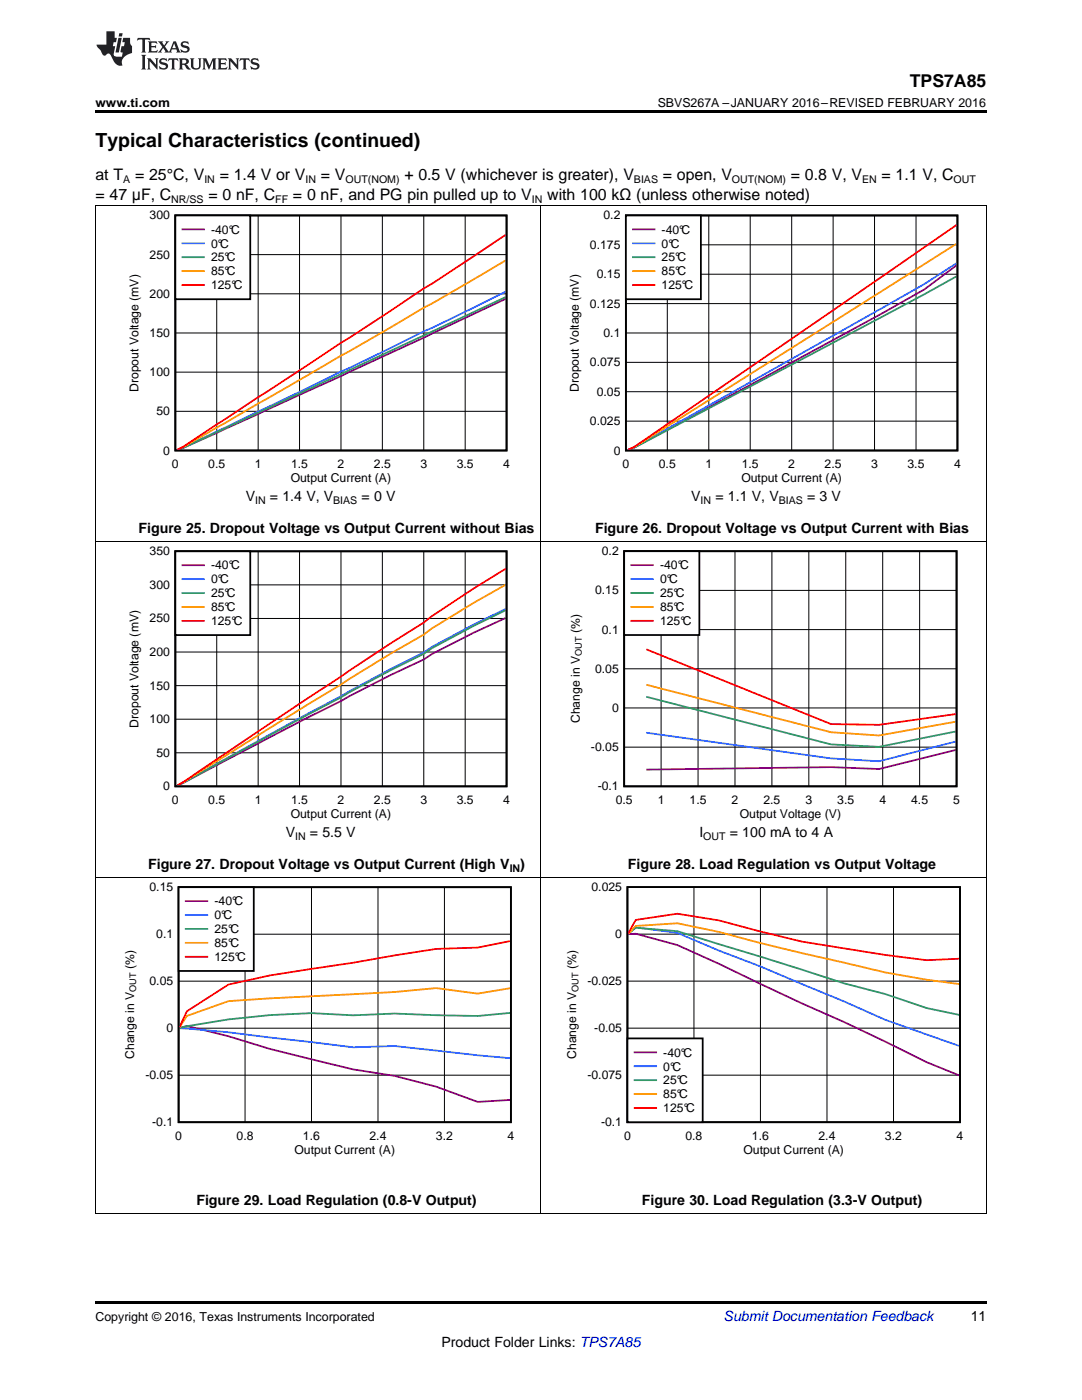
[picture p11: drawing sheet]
<svg xmlns="http://www.w3.org/2000/svg" width="216mm" height="279mm" viewBox="0 0 216 279" stroke-linecap="round" stroke-linejoin="round" font-family="sans-serif">
<path d="M19 259.7h177.8v.5h-177.8z" fill="#000"/>
<path d="M19.1 175.2v67M107.9 175.2v67M196.8 175.2v67M19 242.2h177.8" fill="none" stroke="#000" stroke-width=".2"/>
<path d="M24.4 176.1h78.2v54.8h-78.2z" fill-rule="evenodd" fill="#fff"/>
<path d="M35.6 177.1h66.3v46.9h-66.3z" fill="none" stroke="#000" stroke-width=".35"/>
<path d="M48.9 177.1v46.9M62.2 177.1v46.9M75.4 177.1v46.9M88.7 177.1v46.9M35.6 195.8h66.4M35.6 186.4h66.4M35.6 214.6h66.4M35.6 205.2h66.4" fill="none" stroke="#000" stroke-width=".2"/>
<path d="M35.8 205.2l1.5-.5 8.3 2.1 8.3 2.5 16.5 4.1 8.3 1.3 8.3 2.2 8.3 3 6.5-.4" fill="none" stroke="#800080" stroke-width=".35"/>
<path d="M35.8 205.2l9.8 .8 24.8 3 8.3-.2 16.6 1.8 6.5 .6" fill="none" stroke="#36f" stroke-width=".35"/>
<path d="M101.8 202.2l-6.5 .6-16.6-.5-8.3 .3-8.2-.4a133.3 133.3 0 0 0-26.4 3" fill="none" stroke="#396" stroke-width=".35"/>
<path d="M101.8 197.2l-6.5 1.1-8.3-1.1-8.3 .8-24.8 1.2-8.3 .6-8.3 2.9-1.5 2.4" fill="none" stroke="#f90" stroke-width=".35"/>
<path d="M101.8 187.8l-6.5 1.3-8.3 .3-16.6 2.7-16.5 2.6-8.3 1.8-8.3 5.3-1.5 3.2" fill="none" stroke="#f00" stroke-width=".35"/>
<path d="M35.6 177.1h15v16.7h-15z" fill-rule="evenodd" fill="#fff"/>
<path d="M35.6 177.1h15v16.7h-15z" fill="none" stroke="#000" stroke-width=".35"/>
<path d="M37.1 179.8h4.3" fill="none" stroke="#800080" stroke-width=".35"/>
<path d="M37.1 182.6h4.3" fill="none" stroke="#36f" stroke-width=".35"/>
<path d="M37.1 185.4h4.3" fill="none" stroke="#396" stroke-width=".35"/>
<path d="M37.1 188.2h4.3" fill="none" stroke="#f90" stroke-width=".35"/>
<path d="M37.1 190.9h4.3" fill="none" stroke="#f00" stroke-width=".35"/>
<path d="M112.6 176.1h79.6v54.8h-79.6z" fill-rule="evenodd" fill="#fff"/>
<path d="M125.2 177h66.4v47h-66.4z" fill="none" stroke="#000" stroke-width=".35"/>
<path d="M138.5 177v47M151.7 177v47M165 177v47M178.3 177v47M125.2 195.8h66.4M125.2 186.4h66.4M125.2 214.6h66.4M125.2 205.2h66.4" fill="none" stroke="#000" stroke-width=".2"/>
<path d="M125.4 186.4l1.5-.1 8.3 2.3 8.2 3.7 16.6 8 8.3 3.6 16.6 8.1 6.5 2.6" fill="none" stroke="#800080" stroke-width=".35"/>
<path d="M125.4 186.3l1.5-1.2 8.3 1.1 8.2 3.5 8.3 3.2 16.6 6.9 8.3 3.7 14.8 5.2" fill="none" stroke="#36f" stroke-width=".35"/>
<path d="M125.4 186.3l1.5-1.1 8.3 .6 16.5 5.1 16.6 5.3 8.3 2.2 8.3 2.8 6.5 1.3" fill="none" stroke="#396" stroke-width=".35"/>
<path d="M125.4 186.3l1.5-1.5 8.3-.5 8.2 1.7a762.6 762.6 0 0 0 33.2 8.1l8.3 1.4 6.5 .9" fill="none" stroke="#f90" stroke-width=".35"/>
<path d="M125.4 186.3l1.5-2.7 8.3-1.2 8.2 1.3 16.6 4.2 16.6 2.7 8.3 1 6.5-.3" fill="none" stroke="#f00" stroke-width=".35"/>
<path d="M125.2 207.2h15v16.8h-15z" fill-rule="evenodd" fill="#fff"/>
<path d="M125.2 207.2h15v16.8h-15z" fill="none" stroke="#000" stroke-width=".35"/>
<path d="M126.6 210h4.3" fill="none" stroke="#800080" stroke-width=".35"/>
<path d="M126.6 212.8h4.3" fill="none" stroke="#36f" stroke-width=".35"/>
<path d="M126.6 215.6h4.3" fill="none" stroke="#396" stroke-width=".35"/>
<path d="M126.6 218.3h4.3" fill="none" stroke="#f90" stroke-width=".35"/>
<path d="M126.6 221.1h4.3" fill="none" stroke="#f00" stroke-width=".35"/>
<path d="M19.1 108.1v67.1M107.9 108.1v67.1M196.8 108.1v67.1M19 175.1h177.8" fill="none" stroke="#000" stroke-width=".2"/>
<path d="M25.3 109.1h76.4v54.7h-76.4z" fill-rule="evenodd" fill="#fff"/>
<path d="M35 110h66.1v46.9h-66.1z" fill="none" stroke="#000" stroke-width=".35"/>
<g fill="none" stroke="#000" stroke-width=".2">
<path d="M35 116.7h66.1M43.2 110v46.9M51.5 110v46.9M59.8 110v46.9M68 110v46.9M76.3 110v46.9M84.6 110v46.9M92.8 110v46.9M35 136.8h66.1M35 130.1h66.1M35 123.4h66.1M35 150.2h66.1"/>
<path d="M35 143.5h66.1"/>
</g>
<path d="M100.9 123.3l-6.4 3-8.3 4.2-1.6 1.1-6.6 3.1-42.5 22.1" fill="none" stroke="#800080" stroke-width=".35"/>
<path d="M100.9 121.5l-6.4 3.2-8.3 4.4-1.6 1.1-6.6 3.3-16.6 8.9-26 14.4" fill="none" stroke="#36f" stroke-width=".35"/>
<path d="M100.9 121.8l-6.4 3.1-8.3 4.4-1.6 1.2-6.6 3.3-42.6 23" fill="none" stroke="#396" stroke-width=".35"/>
<path d="M100.9 116.7l-6.4 3.6-8.3 5.1-1.6 1.2-6.6 3.8-42.6 26.4" fill="none" stroke="#f90" stroke-width=".35"/>
<path d="M100.9 113.5l-6.4 4-8.3 5.4-1.6 1.3a1951.6 1951.6 0 0 0-48 31.8l-1.2 .8" fill="none" stroke="#f00" stroke-width=".35"/>
<path d="M35 110h14.9v16.7h-14.9z" fill-rule="evenodd" fill="#fff"/>
<path d="M35 110h14.9v16.7h-14.9z" fill="none" stroke="#000" stroke-width=".35"/>
<path d="M36.4 112.8h4.3" fill="none" stroke="#800080" stroke-width=".35"/>
<path d="M36.4 115.6h4.3" fill="none" stroke="#36f" stroke-width=".35"/>
<path d="M36.4 118.4h4.3" fill="none" stroke="#396" stroke-width=".35"/>
<path d="M36.4 121.1h4.3" fill="none" stroke="#f90" stroke-width=".35"/>
<path d="M36.4 123.9h4.3" fill="none" stroke="#f00" stroke-width=".35"/>
<path d="M113.3 109.1h78.2v54.7h-78.2z" fill-rule="evenodd" fill="#fff"/>
<path d="M124.5 110h66.4v46.9h-66.4z" fill="none" stroke="#000" stroke-width=".35"/>
<g fill="none" stroke="#000" stroke-width=".2">
<path d="M124.5 117.8h66.4M131.9 110v46.9M139.3 110v46.9M146.7 110v46.9M154 110v46.9M161.4 110v46.9M168.8 110v46.9M176.1 110v46.9M183.5 110v46.9M124.5 133.5h66.4M124.5 125.7h66.4M124.5 149.1h66.4"/>
<path d="M124.5 141.3h66.4"/>
</g>
<path d="M190.7 149.7l-15.3 3.8-9.6-.4-36.8 .5" fill="none" stroke="#800080" stroke-width=".35"/>
<path d="M129 146.2l36.8 5.2 9.6 .5 15.3-3.9" fill="none" stroke="#36f" stroke-width=".35"/>
<path d="M129 139.1l36.8 9.5 9.6 .5 15.3-3.1" fill="none" stroke="#396" stroke-width=".35"/>
<path d="M129 136.7l36.8 9.4 9.6 .7 15.3-2.8" fill="none" stroke="#f90" stroke-width=".35"/>
<path d="M129 129.6l36.8 14.9 9.6 .2 15.3-2.2" fill="none" stroke="#f00" stroke-width=".35"/>
<path d="M124.5 110h15v16.7h-15z" fill-rule="evenodd" fill="#fff"/>
<path d="M124.5 110h15v16.7h-15z" fill="none" stroke="#000" stroke-width=".35"/>
<path d="M126 112.8h4.3" fill="none" stroke="#800080" stroke-width=".35"/>
<path d="M126 115.6h4.3" fill="none" stroke="#36f" stroke-width=".35"/>
<path d="M126 118.3h4.3" fill="none" stroke="#396" stroke-width=".35"/>
<path d="M126 121.1h4.3" fill="none" stroke="#f90" stroke-width=".35"/>
<path d="M126 123.9h4.3" fill="none" stroke="#f00" stroke-width=".35"/>
<path d="M19.1 41.1v67.1M107.9 41.1v67.1M196.8 41.1v67.1M19 108.1h177.8" fill="none" stroke="#000" stroke-width=".2"/>
<path d="M25.3 42.1h76.4v54.7h-76.4z" fill-rule="evenodd" fill="#fff"/>
<path d="M35 43h66.1v46.9h-66.1z" fill="none" stroke="#000" stroke-width=".35"/>
<path d="M35 58.6h66.1M35 50.8h66.1M43.2 43v46.9M51.5 43v46.9M59.8 43v46.9M68 43v46.9M76.3 43v46.9M84.6 43v46.9M92.8 43v46.9M35 74.3h66.1M35 66.5h66.1M35 82.1h66.1" fill="none" stroke="#000" stroke-width=".2"/>
<path d="M100.9 59.6l-32.9 15.5-24.8 11.3-7.6 3.3" fill="none" stroke="#800080" stroke-width=".35"/>
<path d="M100.9 58.2l-31.2 15.2-34.2 16.3" fill="none" stroke="#36f" stroke-width=".35"/>
<path d="M100.9 59.3l-64.3 30-1 .4" fill="none" stroke="#396" stroke-width=".35"/>
<path d="M100.9 52l-64.3 37.2-1.1 .5" fill="none" stroke="#f90" stroke-width=".35"/>
<path d="M100.9 46.9l-64.3 42.2-1.2 .6" fill="none" stroke="#f00" stroke-width=".35"/>
<path d="M35 43h14.9v16.7h-14.9z" fill-rule="evenodd" fill="#fff"/>
<path d="M35 43h14.9v16.7h-14.9z" fill="none" stroke="#000" stroke-width=".35"/>
<path d="M36.4 45.8h4.3" fill="none" stroke="#800080" stroke-width=".35"/>
<path d="M36.4 48.5h4.3" fill="none" stroke="#36f" stroke-width=".35"/>
<path d="M36.4 51.3h4.3" fill="none" stroke="#396" stroke-width=".35"/>
<path d="M36.4 54.1h4.3" fill="none" stroke="#f90" stroke-width=".35"/>
<path d="M36.4 56.9h4.3" fill="none" stroke="#f00" stroke-width=".35"/>
<path d="M113.2 42.1h78.4v54.7h-78.4z" fill-rule="evenodd" fill="#fff"/>
<path d="M124.9 43h66.1v46.9h-66.1z" fill="none" stroke="#000" stroke-width=".35"/>
<g fill="none" stroke="#000" stroke-width=".2">
<path d="M124.9 54.7h66.2M124.9 48.9h66.2M133.2 43v46.9M141.4 43v46.9M149.7 43v46.9M158 43v46.9M166.2 43v46.9M174.5 43v46.9M182.8 43v46.9M124.9 78.2h66.2M124.9 72.3h66.2M124.9 66.5h66.2"/>
<path d="M124.9 60.6h66.2M124.9 84h66.2"/>
</g>
<path d="M190.9 52.9l-6.5 4.9-8.2 4.7-49.7 26.8-1 .4" fill="none" stroke="#800080" stroke-width=".35"/>
<path d="M190.9 52.5l-6.5 4.2-8.2 4.7-49.7 27.9-1.1 .4" fill="none" stroke="#36f" stroke-width=".35"/>
<path d="M190.9 55.1l-6.5 3.6-16.5 8.8-41.4 21.9-1 .3" fill="none" stroke="#396" stroke-width=".35"/>
<path d="M190.9 48.6l-64.4 40.6-1.1 .5" fill="none" stroke="#f90" stroke-width=".35"/>
<path d="M190.9 44.9l-64.4 44.3-1.1 .5" fill="none" stroke="#f00" stroke-width=".35"/>
<path d="M124.9 43h15v16.7h-15z" fill-rule="evenodd" fill="#fff"/>
<path d="M124.9 43h15v16.7h-15z" fill="none" stroke="#000" stroke-width=".35"/>
<path d="M126.3 45.8h4.3" fill="none" stroke="#800080" stroke-width=".35"/>
<path d="M126.3 48.6h4.3" fill="none" stroke="#36f" stroke-width=".35"/>
<path d="M126.3 51.3h4.3" fill="none" stroke="#396" stroke-width=".35"/>
<path d="M126.3 54.1h4.3" fill="none" stroke="#f90" stroke-width=".35"/>
<path d="M126.3 56.9h4.3" fill="none" stroke="#f00" stroke-width=".35"/>
<path d="M19 41.1h177.8" fill="none" stroke="#000" stroke-width=".2"/>
<path d="M19 22h177.8v.5h-177.8z" fill="#000"/>
<g fill="#231f20">
<path d="M27.5 7.6l-.1 .5 .4-.2h.6v.1v2.1l-.2 .4h1l-.3-.4v-2.1l.1-.1h.5l.5 .2-.2-.5zM29.5 8.3l.2 .3v1.5l-.2 .4h1.8l.2-.6a1.04 1.04 0 0 1-1.3 .2v-.7h.6l.3 .2v-.6l-.3 .2h-.6v-.6l.8-.1 .4 .3-.2-.5zM31.5 8.3l.9 1.1-.9 1.1h.8l-.2-.2 .5-.7 .4 .7-.2 .2h1.5l-.1-.2 .1-.4h.9l.1 .4-.2 .2h1l-.3-.3-.7-1.9h-.5l-.9 2-.8-1 .9-1h-.8l.1 .3-.3 .5-.4-.6 .2-.2zM34.7 8.6l.4 1h-.7zM36.3 8.4a.63 .63 0 0 0-.2 .7 .63 .63 0 0 0 .6 .4l.6 .2 .1 .2a.75 .75 0 0 1-.7 .4 .75 .75 0 0 1-.6-.5l.1 .7 .1-.1a1.11 1.11 0 0 0 1.5-.6 1.13 1.13 0 0 0-1.2-.8l-.1-.4a1.04 1.04 0 0 1 1.2 .2l-.2-.5-.1 .1-.5-.2zM28.2 10.9l.2 .4v2.2l-.2 .4h1l-.3-.4v-2.2l.3-.4zM29.3 11.6l.3 .4v1.5l-.3 .4h.8l-.2-.4v-1.3l1.5 1.7v-1.9l.2-.4h-.7l.2 .4v.9l-1.1-1.3zM32 11.8a.62 .62 0 0 0-.2 .7 .62 .62 0 0 0 .6 .4l.6 .1 .1 .3a.76 .76 0 0 1-.7 .3 .76 .76 0 0 1-.6-.4l.1 .7 .1-.1a1.11 1.11 0 0 0 1.5-.6 1.13 1.13 0 0 0-1.2-.8l-.1-.4a1.04 1.04 0 0 1 1.2 .2l-.2-.6-.1 .1-.5-.1zM33.7 11.6l-.2 .6a.61 .61 0 0 1 .8-.3v1.6l-.2 .4h.9l-.2-.4v-1.6a.63 .63 0 0 1 .8 .3l-.2-.6zM35.6 11.6l.3 .4v1.5l-.3 .4h1l-.2-.2v-.8l.5 .2a.76 .76 0 0 0 1.2 .7l-1-1a.58 .58 0 0 0 .6-.5 .58 .58 0 0 0-.5-.6zM36.4 11.9h.1a.45 .45 0 0 1 .5 .1 .45 .45 0 0 1 .1 .5l-.7 .2zM37.9 11.6l.2 .2a2.17 2.17 0 0 0 .3 1.9 .99 .99 0 0 0 1.6-.6v-1.1l.2-.4h-.7l.2 .2a1.92 1.92 0 0 1-.2 1.8 .6 .6 0 0 1-.9-.5v-1.1l.2-.4zM40.4 11.6l.2 .4v1.5l-.2 .4h.7l-.2-.4v-1.4l.8 1.8 .8-1.8v1.4l-.2 .4h.9l-.2-.4v-1.5l.2-.4h-.8l-.6 1.5-.6-1.5zM43.4 11.6l.2 .4v1.5l-.2 .4h1.8l.2-.6a1.04 1.04 0 0 1-1.3 .1v-.6h.5l.4 .2v-.6l-.4 .2h-.5v-.7h.8l.3 .3-.1-.6zM45.5 11.6l.2 .4v1.5l-.2 .4h.7l-.2-.4v-1.3l1.5 1.7v-1.9l.2-.4h-.7l.2 .4v.9l-1.1-1.3zM47.9 11.6l-.1 .6a.61 .61 0 0 1 .8-.3v1.6l-.3 .4h1l-.3-.4 .1-1.6a.63 .63 0 0 1 .7 .3l-.1-.6zM50.2 11.8a.62 .62 0 0 0-.2 .7 .62 .62 0 0 0 .6 .4l.6 .1 .2 .3a.76 .76 0 0 1-.8 .3 .76 .76 0 0 1-.6-.4l.1 .7 .2-.1a1.11 1.11 0 0 0 1.5-.6 1.13 1.13 0 0 0-1.3-.8l-.1-.4a1.04 1.04 0 0 1 1.2 .2l-.1-.6-.2 .1-.5-.1z"/>
<path d="M21.2 6.3v2.6h-1.9l.1 .4 .7 .9a.91 .91 0 0 0 1 .8 .56 .56 0 0 1 .5-.3 .56 .56 0 0 1 .5 .3l.4 .8a1.53 1.53 0 0 0 1.9 1.2 1.54 1.54 0 0 1 1-2.1l.9-.3v-1.4a1.52 1.52 0 0 1-.3-1.6h-1.4l-.2 .8h.5l-.2 .8h-.4l-.2 1v.2l.4 .1-.2 .8a1.93 1.93 0 0 1-1.6-.3l.3-1.8h-.5l.2-.8h.4l.2-.8h-.4v-1.3zM23.6 7.6l-.6 2.9h.7l.6-2.9zM23.8 6.6l-.1 .7h.6l.2-.7z"/>
</g>
<text font-size="3.9" x="19" y="29.3">Typical Characteristics (continued)</text>
<text font-size="3.5" x="181.5" y="17.3">TPS7A85</text>
<g font-size="3.2">
<text x="19" y="36">at T</text>
<text x="27" y="36">= 25°C, V</text>
<text x="43.9" y="36">= 1.4 V or V</text>
<text x="64" y="36">= V</text>
<text x="80.7" y="36">+ 0.5 V (whichever is greater), V</text>
<text x="132.3" y="36">= open, V</text>
<text x="157.8" y="36">= 0.8 V, V</text>
<text x="175.9" y="36">= 1.1 V, C</text>
<text x="19" y="39.9">= 47 μF, C</text>
<text x="41.6" y="39.9">= 0 nF, C</text>
<text x="58.5" y="39.9">= 0 nF, and PG pin pulled up to V</text>
<text x="109.2" y="39.9">with 100 kΩ (unless otherwise noted)</text>
</g>
<g font-size="2.8">
<text x="49" y="100">V</text>
<text x="53.9" y="100">= 1.4 V, V</text>
<text x="72.1" y="100">= 0 V</text>
<text x="137.9" y="100">V</text>
<text x="142.8" y="100">= 1.1 V, V</text>
<text x="161" y="100">= 3 V</text>
<text x="27.7" y="106.4">Figure 25. Dropout Voltage vs Output Current without Bias</text>
<text x="118.7" y="106.4">Figure 26. Dropout Voltage vs Output Current with Bias</text>
<text x="57" y="167.1">V</text>
<text x="61.8" y="167.1">= 5.5 V</text>
<text x="139.6" y="167.1">I</text>
<text x="145.6" y="167.1">= 100 mA to 4 A</text>
<text x="29.6" y="173.4">Figure 27. Dropout Voltage vs Output Current (High V</text>
<text x="103.8" y="173.4">)</text>
<text x="125.3" y="173.4">Figure 28. Load Regulation vs Output Voltage</text>
<text x="39.2" y="240.5">Figure 29. Load Regulation (0.8-V Output)</text>
<text x="128.1" y="240.5">Figure 30. Load Regulation (3.3-V Output)</text>
<text x="193.7" y="263.6">11</text>
<text x="88.1" y="268.9">Product Folder Links: TPS7A85</text>
</g>
<text font-size="2.8" fill="#0000c8" x="144.4" y="263.6">Submit Documentation Feedback</text>
<g font-size="2.5">
<text x="19" y="21.4">www.ti.com</text>
<text x="131.2" y="21.4">SBVS267A –JANUARY 2016–REVISED FEBRUARY 2016</text>
<text x="19" y="263.6">Copyright © 2016, Texas Instruments Incorporated</text>
</g>
<g font-size="2.4">
<text x="29.9" y="43.8">300</text>
<text x="42.1" y="46.6">-40°C</text>
<text x="120.4" y="43.8">0.2</text>
<text x="132" y="46.6">-40°C</text>
<text x="29.9" y="51.6">250</text>
<text x="42.1" y="49.4">0°C</text>
<text x="42.1" y="52.2">25°C</text>
<text x="117.7" y="49.7">0.175</text>
<text x="132" y="49.4">0°C</text>
<text x="132" y="52.2">25°C</text>
<text x="29.9" y="59.4">200</text>
<text x="42.1" y="55">85°C</text>
<text x="42.1" y="57.7">125°C</text>
<text x="119.1" y="55.5">0.15</text>
<text x="132" y="55">85°C</text>
<text x="132" y="57.7">125°C</text>
<text x="117.7" y="61.4">0.125</text>
<text x="29.9" y="67.3">150</text>
<text x="120.4" y="67.3">0.1</text>
<text x="29.9" y="75.1">100</text>
<text x="117.7" y="73.1">0.075</text>
<text x="27.6" y="78.2" transform="rotate(-90 27.6 78.2)">Dropout Voltage (mV)</text>
<text x="31.2" y="82.9">50</text>
<text x="115.5" y="78.2" transform="rotate(-90 115.5 78.2)">Dropout Voltage (mV)</text>
<text x="119.1" y="79">0.05</text>
<text x="117.7" y="84.8">0.025</text>
<text x="32.6" y="90.7">0</text>
<text x="34.3" y="93.5">0</text>
<text x="41.6" y="93.5">0.5</text>
<text x="50.8" y="93.5">1</text>
<text x="58.1" y="93.5">1.5</text>
<text x="67.4" y="93.5">2</text>
<text x="74.6" y="93.5">2.5</text>
<text x="83.9" y="93.5">3</text>
<text x="91.1" y="93.5">3.5</text>
<text x="100.4" y="93.5">4</text>
<text x="122.5" y="90.7">0</text>
<text x="124.2" y="93.5">0</text>
<text x="131.5" y="93.5">0.5</text>
<text x="140.8" y="93.5">1</text>
<text x="148" y="93.5">1.5</text>
<text x="157.3" y="93.5">2</text>
<text x="164.5" y="93.5">2.5</text>
<text x="173.8" y="93.5">3</text>
<text x="181.1" y="93.5">3.5</text>
<text x="190.4" y="93.5">4</text>
<text x="58" y="96.3">Output Current (A)</text>
<text x="147.9" y="96.3">Output Current (A)</text>
<text x="29.9" y="110.8">350</text>
<text x="42.1" y="113.7">-40°C</text>
<text x="120.1" y="110.8">0.2</text>
<text x="131.7" y="113.6">-40°C</text>
<text x="29.9" y="117.5">300</text>
<text x="42.1" y="116.4">0°C</text>
<text x="42.1" y="119.2">25°C</text>
<text x="118.7" y="118.6">0.15</text>
<text x="131.7" y="116.4">0°C</text>
<text x="131.7" y="119.2">25°C</text>
<text x="29.9" y="124.2">250</text>
<text x="42.1" y="122">85°C</text>
<text x="42.1" y="124.8">125°C</text>
<text x="131.7" y="122">85°C</text>
<text x="131.7" y="124.8">125°C</text>
<text x="29.9" y="130.9">200</text>
<text x="115.7" y="126.4" transform="rotate(-90 115.7 126.4)">(%)</text>
<text x="120.1" y="126.5">0.1</text>
<text x="29.9" y="137.6">150</text>
<text x="118.7" y="134.3">0.05</text>
<text x="122.1" y="142.1">0</text>
<text x="27.6" y="145.2" transform="rotate(-90 27.6 145.2)">Dropout Voltage (mV)</text>
<text x="29.9" y="144.3">100</text>
<text x="115.7" y="144.3" transform="rotate(-90 115.7 144.3)">Change in V</text>
<text x="117.9" y="149.9">-0.05</text>
<text x="31.2" y="151">50</text>
<text x="32.6" y="157.7">0</text>
<text x="34.3" y="160.5">0</text>
<text x="41.6" y="160.5">0.5</text>
<text x="50.8" y="160.5">1</text>
<text x="58.1" y="160.5">1.5</text>
<text x="67.4" y="160.5">2</text>
<text x="74.6" y="160.5">2.5</text>
<text x="83.9" y="160.5">3</text>
<text x="91.1" y="160.5">3.5</text>
<text x="100.4" y="160.5">4</text>
<text x="119.3" y="157.7">-0.1</text>
<text x="122.9" y="160.5">0.5</text>
<text x="131.2" y="160.5">1</text>
<text x="137.6" y="160.5">1.5</text>
<text x="146" y="160.5">2</text>
<text x="152.3" y="160.5">2.5</text>
<text x="160.7" y="160.5">3</text>
<text x="167.1" y="160.5">3.5</text>
<text x="175.5" y="160.5">4</text>
<text x="181.8" y="160.5">4.5</text>
<text x="190.2" y="160.5">5</text>
<text x="58" y="163.3">Output Current (A)</text>
<text x="147.6" y="163.3">Output Voltage (V)</text>
<text x="29.8" y="177.9">0.15</text>
<text x="118" y="177.8">0.025</text>
<text x="42.8" y="180.7">-40°C</text>
<text x="42.8" y="183.5">0°C</text>
<text x="31.2" y="187.2">0.1</text>
<text x="42.8" y="186.2">25°C</text>
<text x="42.8" y="189">85°C</text>
<text x="42.8" y="191.8">125°C</text>
<text x="122.8" y="187.2">0</text>
<text x="26.8" y="193.4" transform="rotate(-90 26.8 193.4)">(%)</text>
<text x="29.8" y="196.6">0.05</text>
<text x="115" y="193.4" transform="rotate(-90 115 193.4)">(%)</text>
<text x="117.2" y="196.6">-0.025</text>
<text x="33.2" y="206">0</text>
<text x="118.6" y="206">-0.05</text>
<text x="26.8" y="211.3" transform="rotate(-90 26.8 211.3)">Change in V</text>
<text x="29" y="215.4">-0.05</text>
<text x="115" y="211.3" transform="rotate(-90 115 211.3)">Change in V</text>
<text x="117.2" y="215.4">-0.075</text>
<text x="132.4" y="210.9">-40°C</text>
<text x="132.4" y="213.6">0°C</text>
<text x="132.4" y="216.4">25°C</text>
<text x="132.4" y="219.2">85°C</text>
<text x="132.4" y="222">125°C</text>
<text x="30.4" y="224.8">-0.1</text>
<text x="35" y="227.5">0</text>
<text x="47.2" y="227.5">0.8</text>
<text x="60.5" y="227.5">1.6</text>
<text x="73.7" y="227.5">2.4</text>
<text x="87" y="227.5">3.2</text>
<text x="101.3" y="227.5">4</text>
<text x="119.9" y="224.8">-0.1</text>
<text x="124.5" y="227.5">0</text>
<text x="136.8" y="227.5">0.8</text>
<text x="150" y="227.5">1.6</text>
<text x="163.3" y="227.5">2.4</text>
<text x="176.6" y="227.5">3.2</text>
<text x="190.9" y="227.5">4</text>
<text x="58.7" y="230.3">Output Current (A)</text>
<text x="148.3" y="230.3">Output Current (A)</text>
</g>
<g font-size="2.1">
<text x="24.6" y="36.6">A</text>
<text x="34.2" y="40.5">NR/SS</text>
<text x="40.8" y="36.6">IN</text>
<text x="54.9" y="40.5">FF</text>
<text x="61" y="36.6">IN</text>
<text x="68.9" y="36.6">OUT(NOM)</text>
<text x="106.1" y="40.5">IN</text>
<text x="126.5" y="36.6">BIAS</text>
<text x="146" y="36.6">OUT(NOM)</text>
<text x="172" y="36.6">EN</text>
<text x="190.3" y="36.6">OUT</text>
<text x="50.9" y="100.6">IN</text>
<text x="66.5" y="100.6">BIAS</text>
<text x="139.8" y="100.6">IN</text>
<text x="155.4" y="100.6">BIAS</text>
<text x="58.9" y="167.6">IN</text>
<text x="140.3" y="167.6">OUT</text>
<text x="101.7" y="174">IN</text>
</g>
<g font-size="1.8">
<text x="116.1" y="130.9" transform="rotate(-90 116.1 130.9)">OUT</text>
<text x="27.2" y="198" transform="rotate(-90 27.2 198)">OUT</text>
<text x="115.4" y="198" transform="rotate(-90 115.4 198)">OUT</text>
</g>
</svg>
